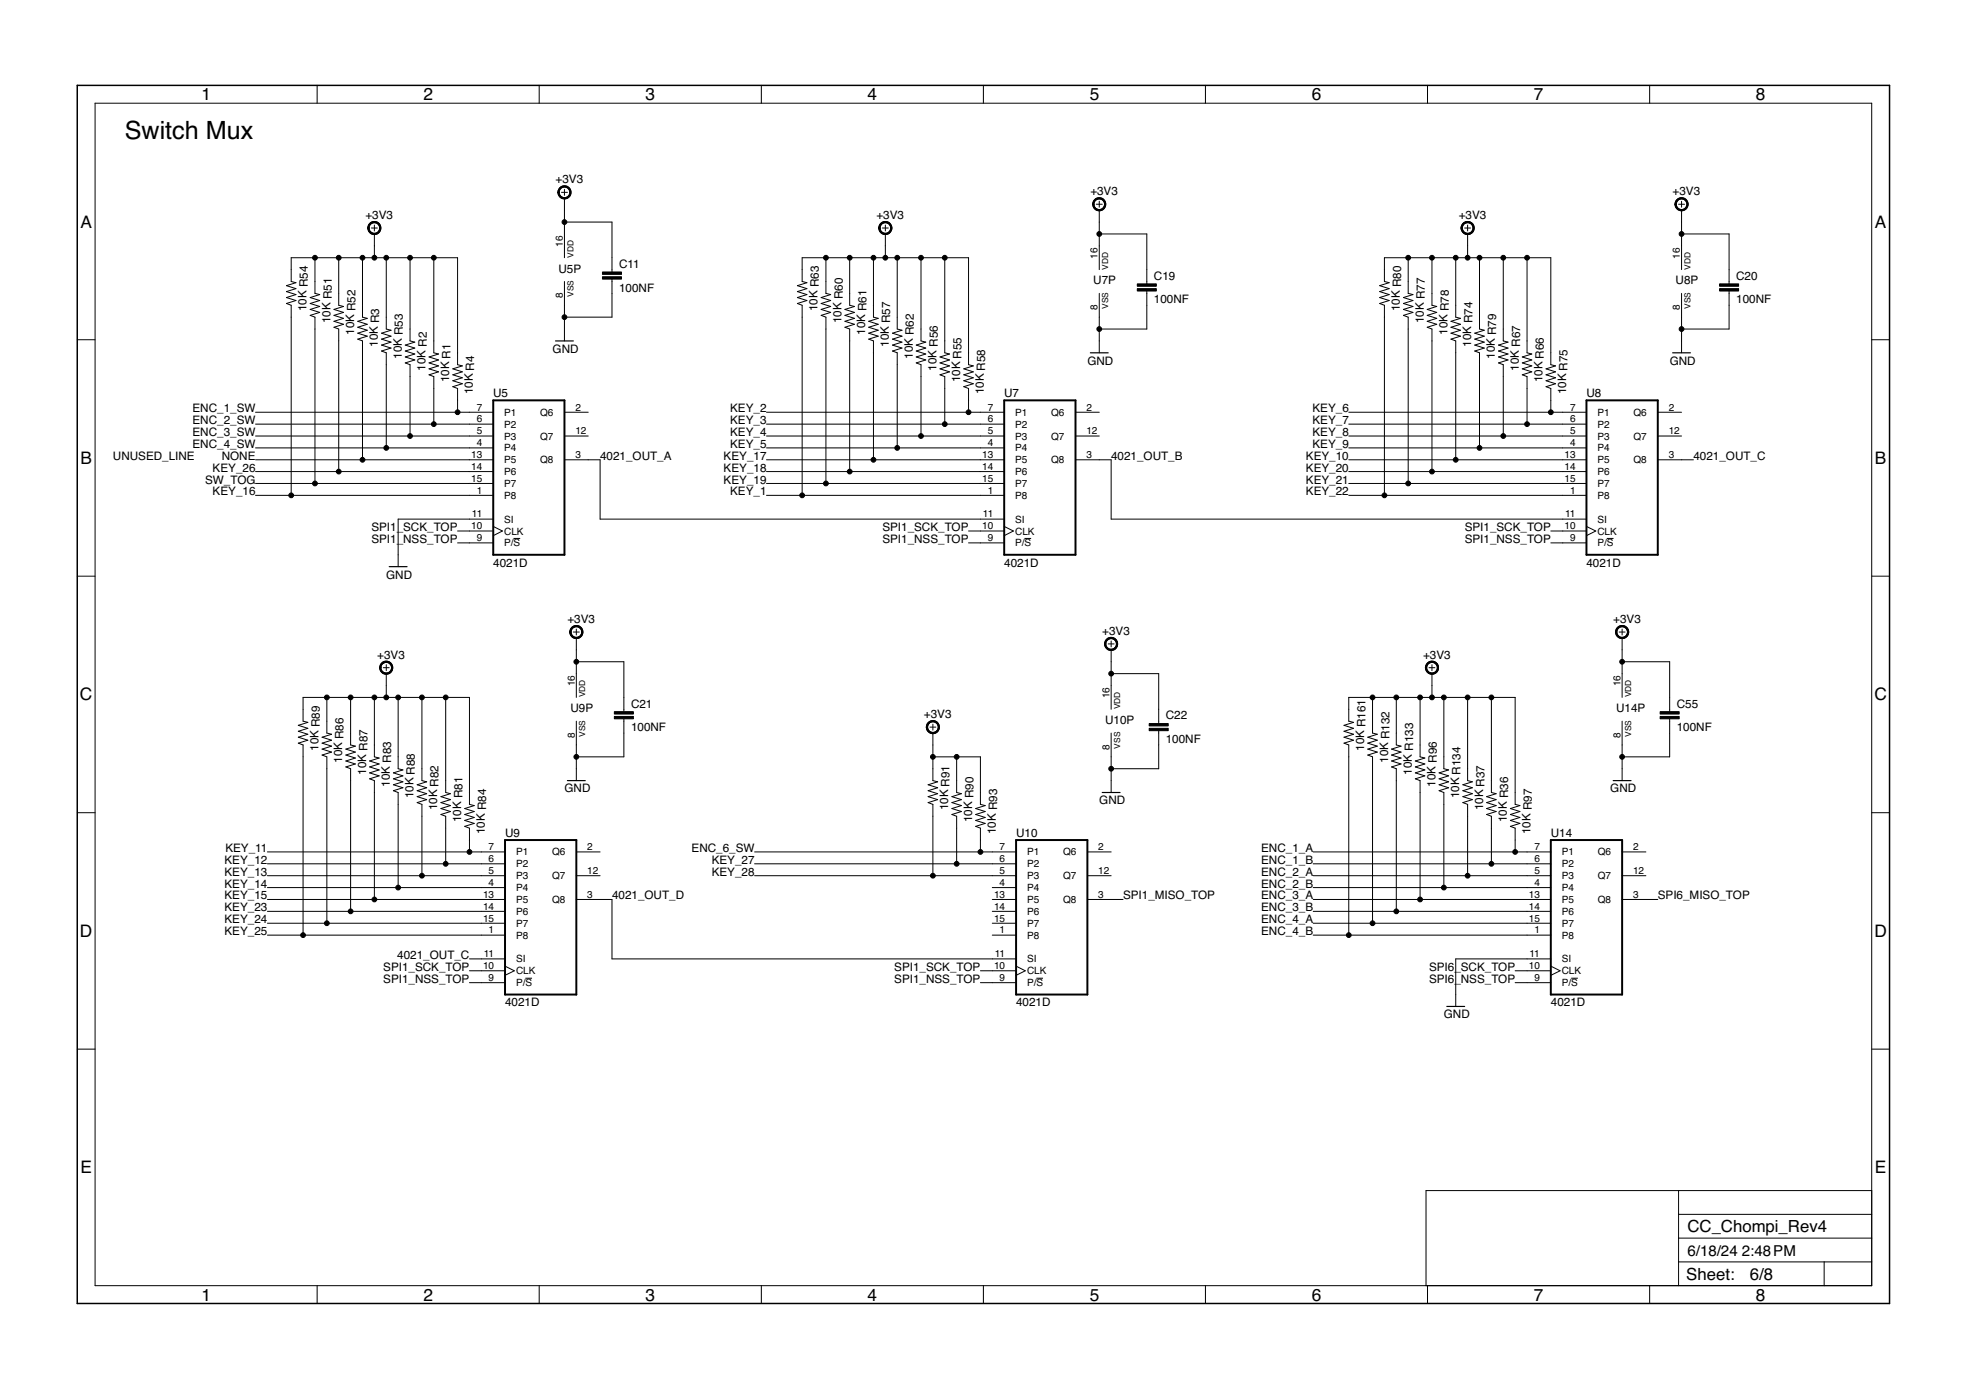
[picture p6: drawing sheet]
<svg xmlns="http://www.w3.org/2000/svg" width="420mm" height="297mm" viewBox="0 0 420 297" stroke-linecap="round" stroke-linejoin="round" font-family="sans-serif">
<g fill="none" stroke="#000" stroke-width=".21">
<path d="M67.8 18.2v3.9M115.2 18.2v3.9M162.7 18.2v3.9M210.2 18.2v3.9M257.6 18.2v3.9M305.1 18.2v3.9M352.6 18.2v3.9M20.3 22.1h379.7v252.6h-379.7zM67.3 55.1v7.6l1 .2-2 .7 2 .6-2 .7 2 .6-2 .6 2 .7-2 .6 1 .4v35.5M72.4 55.1v10.1l1 .3-2 .6 2 .7-2 .6 2 .6-2 .7 2 .6-2 .6 1 .4v30.5M77.5 55.1v12.7l1 .2-2 .7 2 .6-2 .6 2 .7-2 .6 2 .6-2 .7 1 .4v25.4M79.4 48.7h1.2"/>
<path d="M80 48.1v1.3M80 50v5.1M82.5 55.1v15.2l1.1 .3-2.1 .6 2.1 .6-2.1 .7 2.1 .6-2.1 .6 2.1 .7-2.1 .6 1 .4v20.3M87.6 55.1v17.8l1 .2-2 .6 2 .7-2 .6 2 .6-2 .7 2 .6-2 .7 1 .3v15.3M92.7 55.1v20.3l1 .2-2 .7 2 .6-2 .7 2 .6-2 .6 2 .7-2 .6 1 .4v10.1M120 41.1h1.3M120.6 40.5v1.2M120.6 42.4v12.7M120.6 47.5h10.2v10.6M130.8 59.6v8.2h-10.2M176.5 55.1v7.6l1 .2-2 .7 2 .6-2 .7 2 .6-2 .6 2 .7-2 .6 1 .4v35.5M181.6 55.1v10.1l1 .3-2 .6 2 .7-2 .6 2 .6-2 .7 2 .6-2 .6 1 .4v30.5"/>
<path d="M186.7 55.1v12.7l1 .2-2 .7 2 .6-2 .6 2 .7-2 .6 2 .6-2 .7 1 .4v25.4M188.6 48.7h1.2M189.2 48.1v1.3M189.2 50v5.1M191.7 55.1v15.2l1.1 .3-2.1 .6 2.1 .6-2.1 .7 2.1 .6-2.1 .6 2.1 .7-2.1 .6 1 .4v20.3M196.8 55.1v17.8l1 .2-2 .6 2 .7-2 .6 2 .6-2 .7 2 .6-2 .7 1 .3v15.3M201.9 55.1v20.3l1 .2-2 .7 2 .6-2 .7 2 .6-2 .6 2 .7-2 .6 1 .4v10.1M234.3 43.6h1.3M234.9 43v1.3M234.9 44.9v12.7M234.9 50h10.2v10.7M300.9 55.1v7.6l1.1 .2-2.1 .7 2.1 .6-2.1 .7 2.1 .6-2.1 .6 2.1 .7-2.1 .6 1 .4v35.5"/>
<path d="M306 55.1v10.1l1 .3-2 .6 2 .7-2 .6 2 .6-2 .7 2 .6-2 .6 1 .4v30.5M311.1 55.1v12.7l1 .2-2 .7 2 .6-2 .6 2 .7-2 .6 2 .6-2 .7 1 .4v25.4M313 48.7h1.3M313.6 48.1v1.3M313.6 50v5.1M316.2 55.1v15.2l1 .3-2 .6 2 .6-2 .7 2 .6-2 .6 2 .7-2 .6 1 .4v20.3M321.3 55.1v17.8l1 .2-2 .6 2 .7-2 .6 2 .6-2 .7 2 .6-2 .7 1 .3v15.3M326.3 55.1v20.3l1.1 .2-2.1 .7 2.1 .6-2.1 .7 2.1 .6-2.1 .6 2.1 .7-2.1 .6 1 .4v10.1M358.7 43.6h1.3M359.4 43v1.3M359.4 44.9v12.7M359.4 50h10.1v10.7"/>
<path d="M16.5 72.6h3.8M120.6 60.2v12.7M234.9 62.7v12.7M245.1 62.2v8.1h-10.2M359.4 62.7v12.7M369.5 62.2v8.1h-10.1M400 72.6h3.8M54.6 88.1h50.8M54.6 90.6h50.8M54.6 93.2h50.8M54.6 95.7h50.8M54.6 98.3h50.8"/>
<path d="M97.8 88.1v-5.1l-1-.4 2-.6-2-.6 2-.7-2-.6 2-.6-2-.7 2-.6-1-.3v-22.8h-35.6v5.1l1 .2-2 .6 2 .7-2 .6 2 .6-2 .7 2 .6-2 .7 1 .3v40.7M120.6 88.1h5.1M120.6 93.2h5.1M120.6 98.3h7.6v12.6h86.4M163.8 88.1h50.8M163.8 90.6h50.8M163.8 93.2h50.8M163.8 95.7h50.8M163.8 98.3h50.8M207 88.1v-5.1l-1-.4 2-.6-2-.6 2-.7-2-.6 2-.6-2-.7 2-.6-1-.3v-22.8h-35.6v5.1l1 .2-2 .6 2 .7-2 .6 2 .6-2 .7 2 .6-2 .7 1 .3v40.7M229.8 88.1h5.1M229.8 93.2h5.1"/>
<path d="M229.8 98.3h7.7v12.6h101.5M288.2 88.1h50.8M288.2 90.6h50.8M288.2 93.2h50.8M288.2 95.7h50.8M288.2 98.3h50.8M331.4 88.1v-5.1l-1-.4 2-.6-2-.6 2-.7-2-.6 2-.6-2-.7 2-.6-1-.3v-22.8h-35.5v5.1l1 .2-2 .6 2 .7-2 .6 2 .6-2 .7 2 .6-2 .7 1 .3v40.7M354.3 88.1h5.1M354.3 93.2h5.1M354.3 98.3h7.6M54.6 100.8h50.8M54.6 103.3h50.8"/>
<path d="M54.6 105.9h50.8M97.8 113.5h7.6M97.8 116h7.6M105.4 112.5l2 1-2 1M105.4 110.9h-20.3v10.2M109.7 115.1h1.5M163.8 100.8h50.8M163.8 103.3h50.8M163.8 105.9h50.8M207 113.5h7.6M207 116h7.6M214.6 112.5l2 1-2 1"/>
<path d="M218.9 115.1h1.5M288.2 100.8h50.8M288.2 103.3h50.8M288.2 105.9h50.8M331.4 113.5h7.6M331.4 116h7.6M339 112.5l2 1-2 1M343.4 115.1h1.4M16.5 123.1h3.8M122.5 135.1h1.3M123.2 134.4v1.3M123.2 136.3v12.7"/>
<path d="M236.8 137.6h1.3M237.5 137v1.2M237.5 138.9v12.7M346 135.1h1.3M346.7 134.4v1.3M346.7 136.3v12.7M400 123.1h3.8M69.8 149v7.7l1.1 .2-2.1 .6 2.1 .7-2.1 .6 2.1 .6-2.1 .7 2.1 .6-2.1 .7 1 .3v35.6M74.9 149v10.2l1 .2-2 .7 2 .6-2 .7 2 .6-2 .6 2 .7-2 .6 1 .4v30.5M80 149v12.7l1 .3-2 .6 2 .7-2 .6 2 .6-2 .7 2 .6-2 .6 1 .4v25.4M81.9 142.7h1.3M82.5 142v1.3"/>
<path d="M82.5 144v5M85.1 149v15.3l1 .2-2 .7 2 .6-2 .6 2 .7-2 .6 2 .6-2 .7 1 .4v20.3M90.2 149v17.8l1 .3-2 .6 2 .6-2 .7 2 .6-2 .6 2 .7-2 .6 1 .4v15.2M95.2 149v20.4l1.1 .2-2.1 .6 2.1 .7-2.1 .6 2.1 .6-2.1 .7 2.1 .6-2.1 .7 1 .3v10.2M123.2 154.1v12.7M123.2 141.4h10.1v10.7M133.3 153.6v8.1h-10.1M198.7 155.4h1.3M199.4 156.7v10.1l1 .3-2 .6 2 .6-2 .7 2 .6-2 .6 2 .7-2 .6 1 .4v15.2M199.4 154.7v1.3M237.5 156.7v12.7M237.5 144h10.1v10.6"/>
<path d="M247.6 156.1v8.2h-10.1M293.3 149v7.7l1 .2-2 .6 2 .7-2 .6 2 .6-2 .7 2 .6-2 .7 1 .3v35.6M298.4 149v10.2l1 .2-2 .7 2 .6-2 .7 2 .6-2 .6 2 .7-2 .6 1 .4v30.5M303.5 149v12.7l1 .3-2 .6 2 .7-2 .6 2 .6-2 .7 2 .6-2 .6 1 .4v25.4M305.4 142.7h1.3M306 142v1.3M306 144v5M308.6 149v15.3l1 .2-2 .7 2 .6-2 .6 2 .7-2 .6 2 .6-2 .7 1 .4v20.3M313.6 149v17.8l1.1 .3-2.1 .6 2.1 .6-2.1 .7 2.1 .6-2.1 .6 2.1 .7-2.1 .6 1 .4v15.2M318.7 149v20.4l1 .2-2 .6 2 .7-2 .6 2 .6-2 .7 2 .6-2 .7 1 .3v10.2M346.7 154.1v12.7M346.7 141.4h10.1v10.7"/>
<path d="M356.8 153.6v8.1h-10.1M16.5 173.7h3.8M199.4 161.7h10.1v10.2l1 .2-2 .7 2 .6-2 .7 2 .6-2 .6 2 .7-2 .6 1 .4v5.1M204.4 161.7v7.7l1.1 .2-2.1 .6 2.1 .7-2.1 .6 2.1 .6-2.1 .7 2.1 .6-2.1 .7 1 .3v10.2M400 173.7h3.8M57.1 182.1h50.8M57.1 184.6h50.8M57.1 187.1h50.8M57.1 189.7h50.8M57.1 192.2h50.8M57.1 194.8h50.8M57.1 197.3h50.8"/>
<path d="M57.1 199.8h50.8M100.3 182.1v-5.1l-1-.4 2-.6-2-.7 2-.6-2-.6 2-.7-2-.6 2-.7-1-.2v-22.9h-35.5v5.1l1 .3-2 .6 2 .6-2 .7 2 .6-2 .6 2 .7-2 .6 1 .4v40.6M123.2 192.2h7.6v12.7h86.3M123.2 182.1h5M123.2 187.1h5M161.3 182.1h55.8M161.3 184.6h55.8M161.3 187.1h55.8M212.1 189.7h5M212.1 192.2h5M212.1 194.8h5M212.1 197.3h5"/>
<path d="M212.1 199.8h5M232.4 182.1h5.1M232.4 187.1h5.1M232.4 192.2h7.6M280.6 182.1h50.8M280.6 184.6h50.8M280.6 187.1h50.8M280.6 189.7h50.8M280.6 192.2h50.8M280.6 194.8h50.8M280.6 197.3h50.8M280.6 199.8h50.8"/>
<path d="M323.8 182.1v-5.1l-1-.4 2-.6-2-.7 2-.6-2-.6 2-.7-2-.6 2-.7-1-.2v-22.9h-35.6v5.1l1.1 .3-2.1 .6 2.1 .6-2.1 .7 2.1 .6-2.1 .6 2.1 .7-2.1 .6 1 .4v40.6M346.7 182.1h5M346.7 187.1h5M346.7 192.2h7.6M100.3 207.5h7.6M100.3 204.9h7.6M100.3 210h7.6M107.9 206.5l2 1-2 .9M112.3 209h1.4M209.5 207.5h7.6M209.5 210h7.6M217.1 206.5l2 1-2 .9"/>
<path d="M221.5 209h1.4M323.8 207.5h7.6M323.8 210h7.6M331.4 204.9h-20.3v10.2M331.4 206.5l2 1-2 .9M335.8 209h1.4M16.5 224.2h3.8M400 224.2h3.8M358.7 254.4v20.3M358.7 259.5h41.3M400 254.4h-95.2v20.3M67.8 274.7v3.9"/>
<path d="M115.2 274.7v3.9M162.7 274.7v3.9M210.2 274.7v3.9M257.6 274.7v3.9M305.1 274.7v3.9M352.6 274.7v3.9M358.7 269.7h41.3M358.7 264.6h41.3M389.8 269.7v5"/>
</g>
<path d="M16.5 18.2h387.3v260.4h-387.3z" fill="none" stroke="#000" stroke-width=".32"/>
<path d="M105.4 85.6h15.2v33h-15.2zM214.6 85.6h15.2v33h-15.2zM339 85.6h15.3v33h-15.3zM107.9 179.5h15.3v33h-15.3zM217.1 179.5h15.3v33h-15.3zM331.4 179.5h15.3v33h-15.3z" fill="none" stroke="#000" stroke-width=".42"/>
<path d="M118.7 72.9h3.8M233 75.4h3.8M357.5 75.4h3.8M83.2 121.1h3.8M121.3 166.8h3.8M235.6 169.4h3.8M344.8 166.8h3.8M309.2 215.1h3.8" fill="none" stroke="#000" stroke-width=".25"/>
<g fill="#000" stroke="#000" stroke-width=".21">
<path d="M79 47.8a1.39 1.39 0 0 1 2.2 .2 1.39 1.39 0 0 1-.8 2.1 1.39 1.39 0 0 1-1.8-1.4h.3a1.14 1.14 0 0 1 1.6-.9 1.14 1.14 0 0 1 .2 1.9 1.14 1.14 0 0 1-1.8-.7v-.3h-.3z" fill-rule="evenodd"/>
<path d="M79 47.8a1.39 1.39 0 0 1 2.2 .2 1.39 1.39 0 0 1-.8 2.1 1.39 1.39 0 0 1-1.8-1.4h.3a1.14 1.14 0 0 1 1.6-.9 1.14 1.14 0 0 1 .2 1.9 1.14 1.14 0 0 1-1.8-.7v-.3h-.3z" fill-rule="evenodd"/>
<path d="M119.6 40.2a1.4 1.4 0 0 1 2.2 .2 1.4 1.4 0 0 1-.8 2.1 1.4 1.4 0 0 1-1.8-1.4h.3a1.15 1.15 0 0 1 1.6-1.1 1.15 1.15 0 0 1 .3 1.9 1.15 1.15 0 0 1-1.9-.5v-.3h-.3z" fill-rule="evenodd"/>
<path d="M119.6 40.2a1.4 1.4 0 0 1 2.2 .2 1.4 1.4 0 0 1-.8 2.1 1.4 1.4 0 0 1-1.8-1.4h.3a1.15 1.15 0 0 1 1.6-1.1 1.15 1.15 0 0 1 .3 1.9 1.15 1.15 0 0 1-1.9-.5v-.3h-.3z" fill-rule="evenodd"/>
<path d="M188.2 47.8a1.39 1.39 0 0 1 2.2 .2 1.39 1.39 0 0 1-.8 2.1 1.39 1.39 0 0 1-1.8-1.4h.3a1.15 1.15 0 0 1 1.6-1.1 1.15 1.15 0 0 1 .3 2 1.15 1.15 0 0 1-1.9-.6v-.3h-.3z" fill-rule="evenodd"/>
<path d="M188.2 47.8a1.39 1.39 0 0 1 2.2 .2 1.39 1.39 0 0 1-.8 2.1 1.39 1.39 0 0 1-1.8-1.4h.3a1.15 1.15 0 0 1 1.6-1.1 1.15 1.15 0 0 1 .3 2 1.15 1.15 0 0 1-1.9-.6v-.3h-.3z" fill-rule="evenodd"/>
<path d="M233.9 42.7a1.39 1.39 0 0 1 2.2 .2 1.39 1.39 0 0 1-.8 2.1 1.39 1.39 0 0 1-1.8-1.4h.3a1.14 1.14 0 0 1 1.7-.9 1.14 1.14 0 0 1 .1 1.9 1.14 1.14 0 0 1-1.8-.7v-.3h-.3z" fill-rule="evenodd"/>
<path d="M233.9 42.7a1.39 1.39 0 0 1 2.2 .2 1.39 1.39 0 0 1-.8 2.1 1.39 1.39 0 0 1-1.8-1.4h.3a1.14 1.14 0 0 1 1.7-.9 1.14 1.14 0 0 1 .1 1.9 1.14 1.14 0 0 1-1.8-.7v-.3h-.3z" fill-rule="evenodd"/>
<path d="M312.6 47.8a1.4 1.4 0 0 1 2.3 .2 1.4 1.4 0 0 1-.9 2.1 1.4 1.4 0 0 1-1.7-1.4h.2a1.15 1.15 0 0 1 1.6-1.1 1.15 1.15 0 0 1 .3 2 1.15 1.15 0 0 1-1.9-.6v-.3h-.2z" fill-rule="evenodd"/>
<path d="M312.6 47.8a1.4 1.4 0 0 1 2.3 .2 1.4 1.4 0 0 1-.9 2.1 1.4 1.4 0 0 1-1.7-1.4h.2a1.15 1.15 0 0 1 1.6-1.1 1.15 1.15 0 0 1 .3 2 1.15 1.15 0 0 1-1.9-.6v-.3h-.2z" fill-rule="evenodd"/>
<path d="M358.4 42.7a1.39 1.39 0 0 1 2.2 .2 1.39 1.39 0 0 1-.9 2.1 1.39 1.39 0 0 1-1.7-1.4h.2a1.15 1.15 0 0 1 1.6-1 1.15 1.15 0 0 1 .3 1.9 1.15 1.15 0 0 1-1.8-.6l-.1-.3h-.2z" fill-rule="evenodd"/>
<path d="M358.4 42.7a1.39 1.39 0 0 1 2.2 .2 1.39 1.39 0 0 1-.9 2.1 1.39 1.39 0 0 1-1.7-1.4h.2a1.15 1.15 0 0 1 1.6-1 1.15 1.15 0 0 1 .3 1.9 1.15 1.15 0 0 1-1.8-.6l-.1-.3h-.2z" fill-rule="evenodd"/>
<path d="M122.2 134.1a1.4 1.4 0 0 1 2.2 .3 1.4 1.4 0 0 1-.9 2 1.4 1.4 0 0 1-1.7-1.3h.2a1.15 1.15 0 0 1 1.6-1.1 1.15 1.15 0 0 1 .3 1.9 1.15 1.15 0 0 1-1.8-.5l-.1-.3h-.2z" fill-rule="evenodd"/>
<path d="M122.2 134.1a1.4 1.4 0 0 1 2.2 .3 1.4 1.4 0 0 1-.9 2 1.4 1.4 0 0 1-1.7-1.3h.2a1.15 1.15 0 0 1 1.6-1.1 1.15 1.15 0 0 1 .3 1.9 1.15 1.15 0 0 1-1.8-.5l-.1-.3h-.2z" fill-rule="evenodd"/>
<path d="M236.5 136.7a1.39 1.39 0 0 1 2.2 .2 1.39 1.39 0 0 1-.9 2 1.39 1.39 0 0 1-1.7-1.3h.2a1.14 1.14 0 0 1 1.7-.9 1.14 1.14 0 0 1 .1 1.9 1.14 1.14 0 0 1-1.8-.7v-.3h-.2z" fill-rule="evenodd"/>
<path d="M236.5 136.7a1.39 1.39 0 0 1 2.2 .2 1.39 1.39 0 0 1-.9 2 1.39 1.39 0 0 1-1.7-1.3h.2a1.14 1.14 0 0 1 1.7-.9 1.14 1.14 0 0 1 .1 1.9 1.14 1.14 0 0 1-1.8-.7v-.3h-.2z" fill-rule="evenodd"/>
<path d="M345.7 134.1a1.4 1.4 0 0 1 2.2 .3 1.4 1.4 0 0 1-.9 2 1.4 1.4 0 0 1-1.7-1.3h.2a1.15 1.15 0 0 1 1.6-1.1 1.15 1.15 0 0 1 .3 1.9 1.15 1.15 0 0 1-1.8-.5l-.1-.3h-.2z" fill-rule="evenodd"/>
<path d="M345.7 134.1a1.4 1.4 0 0 1 2.2 .3 1.4 1.4 0 0 1-.9 2 1.4 1.4 0 0 1-1.7-1.3h.2a1.15 1.15 0 0 1 1.6-1.1 1.15 1.15 0 0 1 .3 1.9 1.15 1.15 0 0 1-1.8-.5l-.1-.3h-.2z" fill-rule="evenodd"/>
<path d="M81.5 141.7a1.39 1.39 0 0 1 2.2 .3 1.39 1.39 0 0 1-.8 2 1.39 1.39 0 0 1-1.7-1.3h.2a1.14 1.14 0 0 1 1.7-1 1.14 1.14 0 0 1 .1 2 1.14 1.14 0 0 1-1.8-.7v-.3h-.2z" fill-rule="evenodd"/>
<path d="M81.5 141.7a1.39 1.39 0 0 1 2.2 .3 1.39 1.39 0 0 1-.8 2 1.39 1.39 0 0 1-1.7-1.3h.2a1.14 1.14 0 0 1 1.7-1 1.14 1.14 0 0 1 .1 2 1.14 1.14 0 0 1-1.8-.7v-.3h-.2z" fill-rule="evenodd"/>
<path d="M198.4 154.4a1.39 1.39 0 0 1 2.2 .3 1.39 1.39 0 0 1-.9 2 1.39 1.39 0 0 1-1.7-1.3h.2a1.15 1.15 0 0 1 1.6-1.1 1.15 1.15 0 0 1 .3 1.9 1.15 1.15 0 0 1-1.8-.5l-.1-.3h-.2z" fill-rule="evenodd"/>
<path d="M198.4 154.4a1.39 1.39 0 0 1 2.2 .3 1.39 1.39 0 0 1-.9 2 1.39 1.39 0 0 1-1.7-1.3h.2a1.15 1.15 0 0 1 1.6-1.1 1.15 1.15 0 0 1 .3 1.9 1.15 1.15 0 0 1-1.8-.5l-.1-.3h-.2z" fill-rule="evenodd"/>
<path d="M305 141.7a1.4 1.4 0 0 1 2.2 .3 1.4 1.4 0 0 1-.8 2 1.4 1.4 0 0 1-1.8-1.3h.3a1.15 1.15 0 0 1 1.6-1.1 1.15 1.15 0 0 1 .3 1.9 1.15 1.15 0 0 1-1.9-.5v-.3h-.3z" fill-rule="evenodd"/>
<path d="M305 141.7a1.4 1.4 0 0 1 2.2 .3 1.4 1.4 0 0 1-.8 2 1.4 1.4 0 0 1-1.8-1.3h.3a1.15 1.15 0 0 1 1.6-1.1 1.15 1.15 0 0 1 .3 1.9 1.15 1.15 0 0 1-1.9-.5v-.3h-.3z" fill-rule="evenodd"/>
<circle cx="67.3" cy="55.1" r=".51"/>
<circle cx="72.4" cy="55.1" r=".51"/>
<circle cx="77.5" cy="55.1" r=".51"/>
<circle cx="80" cy="55.1" r=".51"/>
<circle cx="82.5" cy="55.1" r=".51"/>
<circle cx="87.6" cy="55.1" r=".51"/>
<circle cx="92.7" cy="55.1" r=".51"/>
<circle cx="120.6" cy="47.5" r=".51"/>
<circle cx="176.5" cy="55.1" r=".51"/>
<circle cx="181.6" cy="55.1" r=".51"/>
<circle cx="186.7" cy="55.1" r=".51"/>
<circle cx="189.2" cy="55.1" r=".51"/>
<circle cx="191.7" cy="55.1" r=".51"/>
<circle cx="196.8" cy="55.1" r=".51"/>
<circle cx="201.9" cy="55.1" r=".51"/>
<circle cx="234.9" cy="50" r=".51"/>
<circle cx="300.9" cy="55.1" r=".51"/>
<circle cx="306" cy="55.1" r=".51"/>
<circle cx="311.1" cy="55.1" r=".51"/>
<circle cx="313.6" cy="55.1" r=".51"/>
<circle cx="316.2" cy="55.1" r=".51"/>
<circle cx="321.3" cy="55.1" r=".51"/>
<circle cx="326.3" cy="55.1" r=".51"/>
<circle cx="359.4" cy="50" r=".51"/>
<circle cx="120.6" cy="67.8" r=".51"/>
<circle cx="234.9" cy="70.3" r=".51"/>
<circle cx="359.4" cy="70.3" r=".51"/>
<circle cx="77.5" cy="98.3" r=".51"/>
<circle cx="82.5" cy="95.7" r=".51"/>
<circle cx="87.6" cy="93.2" r=".51"/>
<circle cx="92.7" cy="90.6" r=".51"/>
<circle cx="97.8" cy="88.1" r=".51"/>
<circle cx="186.7" cy="98.3" r=".51"/>
<circle cx="191.7" cy="95.7" r=".51"/>
<circle cx="196.8" cy="93.2" r=".51"/>
<circle cx="201.9" cy="90.6" r=".51"/>
<circle cx="207" cy="88.1" r=".51"/>
<circle cx="311.1" cy="98.3" r=".51"/>
<circle cx="316.2" cy="95.7" r=".51"/>
<circle cx="321.3" cy="93.2" r=".51"/>
<circle cx="326.3" cy="90.6" r=".51"/>
<circle cx="331.4" cy="88.1" r=".51"/>
<circle cx="62.2" cy="105.9" r=".51"/>
<circle cx="67.3" cy="103.3" r=".51"/>
<circle cx="72.4" cy="100.8" r=".51"/>
<circle cx="171.4" cy="105.9" r=".51"/>
<circle cx="176.5" cy="103.3" r=".51"/>
<circle cx="181.6" cy="100.8" r=".51"/>
<circle cx="295.9" cy="105.9" r=".51"/>
<circle cx="300.9" cy="103.3" r=".51"/>
<circle cx="306" cy="100.8" r=".51"/>
<circle cx="69.8" cy="149" r=".51"/>
<circle cx="74.9" cy="149" r=".51"/>
<circle cx="80" cy="149" r=".51"/>
<circle cx="82.5" cy="149" r=".51"/>
<circle cx="85.1" cy="149" r=".51"/>
<circle cx="90.2" cy="149" r=".51"/>
<circle cx="95.2" cy="149" r=".51"/>
<circle cx="123.2" cy="141.4" r=".51"/>
<circle cx="237.5" cy="144" r=".51"/>
<circle cx="293.3" cy="149" r=".51"/>
<circle cx="298.4" cy="149" r=".51"/>
<circle cx="303.5" cy="149" r=".51"/>
<circle cx="306" cy="149" r=".51"/>
<circle cx="308.6" cy="149" r=".51"/>
<circle cx="313.6" cy="149" r=".51"/>
<circle cx="318.7" cy="149" r=".51"/>
<circle cx="346.7" cy="141.4" r=".51"/>
<circle cx="123.2" cy="161.7" r=".51"/>
<circle cx="199.4" cy="161.7" r=".51"/>
<circle cx="204.4" cy="161.7" r=".51"/>
<circle cx="237.5" cy="164.3" r=".51"/>
<circle cx="346.7" cy="161.7" r=".51"/>
<circle cx="64.8" cy="199.8" r=".51"/>
<circle cx="69.8" cy="197.3" r=".51"/>
<circle cx="74.9" cy="194.8" r=".51"/>
<circle cx="80" cy="192.2" r=".51"/>
<circle cx="85.1" cy="189.7" r=".51"/>
<circle cx="90.2" cy="187.1" r=".51"/>
<circle cx="95.2" cy="184.6" r=".51"/>
<circle cx="100.3" cy="182.1" r=".51"/>
<circle cx="199.4" cy="187.1" r=".51"/>
<circle cx="204.4" cy="184.6" r=".51"/>
<circle cx="209.5" cy="182.1" r=".51"/>
<circle cx="288.2" cy="199.8" r=".51"/>
<circle cx="293.3" cy="197.3" r=".51"/>
<circle cx="298.4" cy="194.8" r=".51"/>
<circle cx="303.5" cy="192.2" r=".51"/>
<circle cx="308.6" cy="189.7" r=".51"/>
<circle cx="313.6" cy="187.1" r=".51"/>
<circle cx="318.7" cy="184.6" r=".51"/>
<circle cx="323.8" cy="182.1" r=".51"/>
</g>
<path d="M128.8 59.1h4v.5h-4zM128.8 58.1h4v.5h-4zM243.1 61.7h4v.5h-4zM243.1 60.7h4v.5h-4zM367.5 61.7h4.1v.5h-4.1zM367.5 60.7h4.1v.5h-4.1zM131.3 153.1h4.1v.5h-4.1zM131.3 152.1h4.1v.5h-4.1zM245.6 155.6h4.1v.5h-4.1zM245.6 154.6h4.1v.5h-4.1zM354.8 153.1h4.1v.5h-4.1zM354.8 152.1h4.1v.5h-4.1z" fill="#000" stroke="#000" stroke-width=".21"/>
<text font-size="5.4" x="26.7" y="29.7">Switch Mux</text>
<g font-size="3.7">
<text x="43" y="21.4">1</text>
<text x="90.5" y="21.4">2</text>
<text x="138" y="21.4">3</text>
<text x="185.4" y="21.4">4</text>
<text x="232.9" y="21.4">5</text>
<text x="280.3" y="21.4">6</text>
<text x="327.8" y="21.4">7</text>
<text x="375.3" y="21.4">8</text>
<text x="17.2" y="48.6">A</text>
<text x="400.7" y="48.6">A</text>
<text x="17.2" y="99.2">B</text>
<text x="400.7" y="99.2">B</text>
<text x="17.1" y="149.7">C</text>
<text x="400.6" y="149.7">C</text>
<text x="17.1" y="200.2">D</text>
<text x="400.6" y="200.2">D</text>
<text x="17.2" y="250.8">E</text>
<text x="400.7" y="250.8">E</text>
<text x="43" y="277.9">1</text>
<text x="90.5" y="277.9">2</text>
<text x="138" y="277.9">3</text>
<text x="185.4" y="277.9">4</text>
<text x="232.9" y="277.9">5</text>
<text x="280.3" y="277.9">6</text>
<text x="327.8" y="277.9">7</text>
<text x="375.3" y="277.9">8</text>
</g>
<g font-size="3.6">
<text x="360.6" y="263.3">CC_Chompi_Rev4</text>
<text x="360.4" y="273.6">Sheet:</text>
<text x="374" y="273.5">6/8</text>
</g>
<g font-size="3.2">
<text x="360.6" y="268.4">6/18/24</text>
<text x="372.3" y="268.4">2:48PM</text>
</g>
<g font-size="2.5">
<text x="118.7" y="39.2">+3V3</text>
<text x="233" y="41.7">+3V3</text>
<text x="357.5" y="41.7">+3V3</text>
<text x="78.1" y="46.8">+3V3</text>
<text x="187.3" y="46.8">+3V3</text>
<text x="311.8" y="46.8">+3V3</text>
<text x="119.4" y="58.2">U5P</text>
<text x="132.3" y="57.2">C11</text>
<text x="246.6" y="59.8">C19</text>
<text x="371.1" y="59.8">C20</text>
<text x="132.3" y="62.3">100NF</text>
<text x="233.7" y="60.8">U7P</text>
<text x="246.6" y="64.8">100NF</text>
<text x="358.1" y="60.8">U8P</text>
<text x="371.1" y="64.8">100NF</text>
<text x="65.5" y="66.5" transform="rotate(-90 65.5 66.5)">10K R54</text>
<text x="70.6" y="69" transform="rotate(-90 70.6 69)">10K R51</text>
<text x="75.7" y="71.6" transform="rotate(-90 75.7 71.6)">10K R52</text>
<text x="174.7" y="66.5" transform="rotate(-90 174.7 66.5)">10K R63</text>
<text x="179.8" y="69" transform="rotate(-90 179.8 69)">10K R60</text>
<text x="184.9" y="71.6" transform="rotate(-90 184.9 71.6)">10K R61</text>
<text x="299.2" y="66.5" transform="rotate(-90 299.2 66.5)">10K R80</text>
<text x="304.3" y="69" transform="rotate(-90 304.3 69)">10K R77</text>
<text x="309.3" y="71.6" transform="rotate(-90 309.3 71.6)">10K R78</text>
<text x="80.8" y="74.1" transform="rotate(-90 80.8 74.1)">10K R3</text>
<text x="85.8" y="76.7" transform="rotate(-90 85.8 76.7)">10K R53</text>
<text x="118.1" y="75.4">GND</text>
<text x="190" y="74.1" transform="rotate(-90 190 74.1)">10K R57</text>
<text x="195.1" y="76.7" transform="rotate(-90 195.1 76.7)">10K R62</text>
<text x="232.4" y="77.9">GND</text>
<text x="314.4" y="74.1" transform="rotate(-90 314.4 74.1)">10K R74</text>
<text x="319.5" y="76.7" transform="rotate(-90 319.5 76.7)">10K R79</text>
<text x="356.8" y="77.9">GND</text>
<text x="90.9" y="79.2" transform="rotate(-90 90.9 79.2)">10K R2</text>
<text x="96" y="81.7" transform="rotate(-90 96 81.7)">10K R1</text>
<text x="200.1" y="79.2" transform="rotate(-90 200.1 79.2)">10K R56</text>
<text x="205.2" y="81.7" transform="rotate(-90 205.2 81.7)">10K R55</text>
<text x="324.6" y="79.2" transform="rotate(-90 324.6 79.2)">10K R67</text>
<text x="329.7" y="81.7" transform="rotate(-90 329.7 81.7)">10K R66</text>
<text x="41.1" y="88.1">ENC_1_SW</text>
<text x="101.1" y="84.3" transform="rotate(-90 101.1 84.3)">10K R4</text>
<text x="105.4" y="84.9">U5</text>
<text x="156" y="88.1">KEY_2</text>
<text x="210.3" y="84.3" transform="rotate(-90 210.3 84.3)">10K R58</text>
<text x="214.6" y="84.9">U7</text>
<text x="280.5" y="88.1">KEY_6</text>
<text x="334.7" y="84.3" transform="rotate(-90 334.7 84.3)">10K R75</text>
<text x="339.1" y="84.9">U8</text>
<text x="41.1" y="90.6">ENC_2_SW</text>
<text x="41.1" y="93.2">ENC_3_SW</text>
<text x="41.1" y="95.7">ENC_4_SW</text>
<text x="156" y="90.6">KEY_3</text>
<text x="156" y="93.2">KEY_4</text>
<text x="156" y="95.7">KEY_5</text>
<text x="280.5" y="90.6">KEY_7</text>
<text x="280.5" y="93.2">KEY_8</text>
<text x="280.5" y="95.7">KEY_9</text>
<text x="24.1" y="98.2">UNUSED_LINE</text>
<text x="45.4" y="100.8">KEY_26</text>
<text x="47.4" y="98.2">NONE</text>
<text x="128.3" y="98.2">4021_OUT_A</text>
<text x="154.6" y="98.2">KEY_17</text>
<text x="154.6" y="100.8">KEY_18</text>
<text x="237.5" y="98.2">4021_OUT_B</text>
<text x="279.1" y="100.8">KEY_20</text>
<text x="279.1" y="98.2">KEY_10</text>
<text x="361.9" y="98.2">4021_OUT_C</text>
<text x="43.8" y="103.3">SW_TOG</text>
<text x="45.4" y="105.9">KEY_16</text>
<text x="154.6" y="103.3">KEY_19</text>
<text x="156" y="105.9">KEY_1</text>
<text x="279.1" y="103.3">KEY_21</text>
<text x="279.1" y="105.9">KEY_22</text>
<text x="79.4" y="113.5">SPI1_SCK_TOP</text>
<text x="188.6" y="113.5">SPI1_SCK_TOP</text>
<text x="313" y="113.5">SPI1_SCK_TOP</text>
<text x="79.4" y="116">SPI1_NSS_TOP</text>
<text x="188.6" y="116">SPI1_NSS_TOP</text>
<text x="313" y="116">SPI1_NSS_TOP</text>
<text x="82.5" y="123.6">GND</text>
<text x="105.4" y="121.1">4021D</text>
<text x="214.6" y="121.1">4021D</text>
<text x="339.1" y="121.1">4021D</text>
<text x="121.3" y="133.2">+3V3</text>
<text x="235.6" y="135.7">+3V3</text>
<text x="344.8" y="133.2">+3V3</text>
<text x="80.6" y="140.8">+3V3</text>
<text x="304.1" y="140.8">+3V3</text>
<text x="121.9" y="152.2">U9P</text>
<text x="134.9" y="151.2">C21</text>
<text x="197.5" y="153.5">+3V3</text>
<text x="236.2" y="154.8">U10P</text>
<text x="249.1" y="153.7">C22</text>
<text x="345.4" y="152.2">U14P</text>
<text x="358.4" y="151.2">C55</text>
<text x="68.1" y="160.5" transform="rotate(-90 68.1 160.5)">10K R89</text>
<text x="134.9" y="156.3">100NF</text>
<text x="249.1" y="158.8">100NF</text>
<text x="291.6" y="160.5" transform="rotate(-90 291.6 160.5)">10K R161</text>
<text x="358.4" y="156.3">100NF</text>
<text x="73.1" y="163" transform="rotate(-90 73.1 163)">10K R86</text>
<text x="78.2" y="165.5" transform="rotate(-90 78.2 165.5)">10K R87</text>
<text x="296.6" y="163" transform="rotate(-90 296.6 163)">10K R132</text>
<text x="301.7" y="165.5" transform="rotate(-90 301.7 165.5)">10K R133</text>
<text x="83.3" y="168.1" transform="rotate(-90 83.3 168.1)">10K R83</text>
<text x="88.4" y="170.6" transform="rotate(-90 88.4 170.6)">10K R88</text>
<text x="93.5" y="173.2" transform="rotate(-90 93.5 173.2)">10K R82</text>
<text x="120.6" y="169.4">GND</text>
<text x="202.7" y="173.2" transform="rotate(-90 202.7 173.2)">10K R91</text>
<text x="234.9" y="171.9">GND</text>
<text x="306.8" y="168.1" transform="rotate(-90 306.8 168.1)">10K R96</text>
<text x="311.9" y="170.6" transform="rotate(-90 311.9 170.6)">10K R134</text>
<text x="317" y="173.2" transform="rotate(-90 317 173.2)">10K R37</text>
<text x="344.1" y="169.4">GND</text>
<text x="98.5" y="175.7" transform="rotate(-90 98.5 175.7)">10K R81</text>
<text x="103.6" y="178.2" transform="rotate(-90 103.6 178.2)">10K R84</text>
<text x="107.9" y="178.9">U9</text>
<text x="207.7" y="175.7" transform="rotate(-90 207.7 175.7)">10K R90</text>
<text x="212.8" y="178.2" transform="rotate(-90 212.8 178.2)">10K R93</text>
<text x="217.1" y="178.9">U10</text>
<text x="322" y="175.7" transform="rotate(-90 322 175.7)">10K R36</text>
<text x="327.1" y="178.2" transform="rotate(-90 327.1 178.2)">10K R97</text>
<text x="331.4" y="178.9">U14</text>
<text x="48" y="184.6">KEY_12</text>
<text x="48.2" y="182.1">KEY_11</text>
<text x="147.8" y="182.1">ENC_6_SW</text>
<text x="152.1" y="184.6">KEY_27</text>
<text x="269.5" y="182.1">ENC_1_A</text>
<text x="269.5" y="184.6">ENC_1_B</text>
<text x="48" y="187.1">KEY_13</text>
<text x="48" y="189.7">KEY_14</text>
<text x="152.1" y="187.1">KEY_28</text>
<text x="269.5" y="187.1">ENC_2_A</text>
<text x="269.5" y="189.7">ENC_2_B</text>
<text x="48" y="194.7">KEY_23</text>
<text x="48" y="197.3">KEY_24</text>
<text x="48" y="192.2">KEY_15</text>
<text x="130.8" y="192.2">4021_OUT_D</text>
<text x="240" y="192.2">SPI1_MISO_TOP</text>
<text x="269.5" y="192.2">ENC_3_A</text>
<text x="269.5" y="194.7">ENC_3_B</text>
<text x="269.5" y="197.3">ENC_4_A</text>
<text x="354.3" y="192.2">SPI6_MISO_TOP</text>
<text x="48" y="199.8">KEY_25</text>
<text x="269.5" y="199.8">ENC_4_B</text>
<text x="81.9" y="207.4">SPI1_SCK_TOP</text>
<text x="81.9" y="210">SPI1_NSS_TOP</text>
<text x="84.9" y="204.9">4021_OUT_C</text>
<text x="191.1" y="207.4">SPI1_SCK_TOP</text>
<text x="191.1" y="210">SPI1_NSS_TOP</text>
<text x="305.4" y="207.4">SPI6_SCK_TOP</text>
<text x="305.4" y="210">SPI6_NSS_TOP</text>
<text x="107.9" y="215.1">4021D</text>
<text x="217.1" y="215.1">4021D</text>
<text x="331.4" y="215.1">4021D</text>
<text x="308.6" y="217.6">GND</text>
</g>
<g font-size="2.1">
<text x="120.3" y="52.7" transform="rotate(-90 120.3 52.7)">16</text>
<text x="234.6" y="55.3" transform="rotate(-90 234.6 55.3)">16</text>
<text x="359" y="55.3" transform="rotate(-90 359 55.3)">16</text>
<text x="120.3" y="63.7" transform="rotate(-90 120.3 63.7)">8</text>
<text x="234.6" y="66.2" transform="rotate(-90 234.6 66.2)">8</text>
<text x="359" y="66.2" transform="rotate(-90 359 66.2)">8</text>
<text x="101.9" y="87.7">7</text>
<text x="107.7" y="88.8">P1</text>
<text x="115.4" y="88.8">Q6</text>
<text x="123" y="87.7">2</text>
<text x="211.1" y="87.7">7</text>
<text x="216.9" y="88.8">P1</text>
<text x="224.7" y="88.8">Q6</text>
<text x="232.2" y="87.7">2</text>
<text x="335.5" y="87.7">7</text>
<text x="341.4" y="88.8">P1</text>
<text x="349.1" y="88.8">Q6</text>
<text x="356.6" y="87.7">2</text>
<text x="101.9" y="90.3">6</text>
<text x="101.9" y="92.8">5</text>
<text x="101.9" y="95.4">4</text>
<text x="107.7" y="91.4">P2</text>
<text x="107.7" y="93.9">P3</text>
<text x="115.4" y="93.9">Q7</text>
<text x="123" y="92.8">12</text>
<text x="211.1" y="90.3">6</text>
<text x="211.1" y="92.8">5</text>
<text x="211.1" y="95.4">4</text>
<text x="216.9" y="91.4">P2</text>
<text x="216.9" y="93.9">P3</text>
<text x="224.7" y="93.9">Q7</text>
<text x="232.2" y="92.8">12</text>
<text x="335.5" y="90.3">6</text>
<text x="335.5" y="92.8">5</text>
<text x="335.5" y="95.4">4</text>
<text x="341.4" y="91.4">P2</text>
<text x="341.4" y="93.9">P3</text>
<text x="349.1" y="93.9">Q7</text>
<text x="356.6" y="92.8">12</text>
<text x="100.7" y="97.9">13</text>
<text x="100.7" y="100.4">14</text>
<text x="107.7" y="96.5">P4</text>
<text x="107.7" y="99">P5</text>
<text x="107.7" y="101.5">P6</text>
<text x="115.4" y="99">Q8</text>
<text x="123" y="97.9">3</text>
<text x="209.9" y="97.9">13</text>
<text x="209.9" y="100.4">14</text>
<text x="216.9" y="96.5">P4</text>
<text x="216.9" y="99">P5</text>
<text x="216.9" y="101.5">P6</text>
<text x="224.7" y="99">Q8</text>
<text x="232.2" y="97.9">3</text>
<text x="334.3" y="97.9">13</text>
<text x="334.3" y="100.4">14</text>
<text x="341.4" y="96.5">P4</text>
<text x="341.4" y="99">P5</text>
<text x="341.4" y="101.5">P6</text>
<text x="349.1" y="99">Q8</text>
<text x="356.6" y="97.9">3</text>
<text x="100.7" y="103">15</text>
<text x="101.9" y="105.5">1</text>
<text x="107.7" y="104.1">P7</text>
<text x="107.7" y="106.6">P8</text>
<text x="209.9" y="103">15</text>
<text x="211.1" y="105.5">1</text>
<text x="216.9" y="104.1">P7</text>
<text x="216.9" y="106.6">P8</text>
<text x="334.3" y="103">15</text>
<text x="335.5" y="105.5">1</text>
<text x="341.4" y="104.1">P7</text>
<text x="341.4" y="106.6">P8</text>
<text x="100.7" y="113.1">10</text>
<text x="100.8" y="110.6">11</text>
<text x="107.7" y="111.7">SI</text>
<text x="209.9" y="113.1">10</text>
<text x="210" y="110.6">11</text>
<text x="216.9" y="111.7">SI</text>
<text x="334.3" y="113.1">10</text>
<text x="334.5" y="110.6">11</text>
<text x="341.4" y="111.7">SI</text>
<text x="101.9" y="115.7">9</text>
<text x="107.7" y="114.2">CLK</text>
<text x="107.7" y="116.8">P/S</text>
<text x="211.1" y="115.7">9</text>
<text x="216.9" y="114.2">CLK</text>
<text x="216.9" y="116.8">P/S</text>
<text x="335.5" y="115.7">9</text>
<text x="341.4" y="114.2">CLK</text>
<text x="341.4" y="116.8">P/S</text>
<text x="122.8" y="146.7" transform="rotate(-90 122.8 146.7)">16</text>
<text x="237.1" y="149.2" transform="rotate(-90 237.1 149.2)">16</text>
<text x="346.3" y="146.7" transform="rotate(-90 346.3 146.7)">16</text>
<text x="122.8" y="157.6" transform="rotate(-90 122.8 157.6)">8</text>
<text x="237.1" y="160.2" transform="rotate(-90 237.1 160.2)">8</text>
<text x="346.3" y="157.6" transform="rotate(-90 346.3 157.6)">8</text>
<text x="104.4" y="181.7">7</text>
<text x="104.4" y="184.2">6</text>
<text x="110.3" y="182.8">P1</text>
<text x="110.3" y="185.4">P2</text>
<text x="118" y="182.8">Q6</text>
<text x="125.5" y="181.7">2</text>
<text x="213.6" y="181.7">7</text>
<text x="213.6" y="184.2">6</text>
<text x="219.5" y="182.8">P1</text>
<text x="219.5" y="185.4">P2</text>
<text x="227.2" y="182.8">Q6</text>
<text x="234.7" y="181.7">2</text>
<text x="327.9" y="181.7">7</text>
<text x="327.9" y="184.2">6</text>
<text x="333.8" y="182.8">P1</text>
<text x="333.8" y="185.4">P2</text>
<text x="341.5" y="182.8">Q6</text>
<text x="349" y="181.7">2</text>
<text x="103.2" y="191.9">13</text>
<text x="104.4" y="186.8">5</text>
<text x="104.4" y="189.3">4</text>
<text x="110.3" y="187.9">P3</text>
<text x="110.3" y="190.4">P4</text>
<text x="118" y="187.9">Q7</text>
<text x="125.5" y="186.8">12</text>
<text x="125.5" y="191.9">3</text>
<text x="212.4" y="191.9">13</text>
<text x="213.6" y="186.8">5</text>
<text x="213.6" y="189.3">4</text>
<text x="219.5" y="187.9">P3</text>
<text x="219.5" y="190.4">P4</text>
<text x="227.2" y="187.9">Q7</text>
<text x="234.7" y="186.8">12</text>
<text x="234.7" y="191.9">3</text>
<text x="326.7" y="191.9">13</text>
<text x="327.9" y="186.8">5</text>
<text x="327.9" y="189.3">4</text>
<text x="333.8" y="187.9">P3</text>
<text x="333.8" y="190.4">P4</text>
<text x="341.5" y="187.9">Q7</text>
<text x="349" y="186.8">12</text>
<text x="349" y="191.9">3</text>
<text x="103.2" y="194.4">14</text>
<text x="103.2" y="196.9">15</text>
<text x="110.3" y="193">P5</text>
<text x="110.3" y="195.5">P6</text>
<text x="118" y="193">Q8</text>
<text x="212.4" y="194.4">14</text>
<text x="212.4" y="196.9">15</text>
<text x="219.5" y="193">P5</text>
<text x="219.5" y="195.5">P6</text>
<text x="227.2" y="193">Q8</text>
<text x="326.7" y="194.4">14</text>
<text x="326.7" y="196.9">15</text>
<text x="333.8" y="193">P5</text>
<text x="333.8" y="195.5">P6</text>
<text x="341.5" y="193">Q8</text>
<text x="104.4" y="199.5">1</text>
<text x="110.3" y="198">P7</text>
<text x="110.3" y="200.6">P8</text>
<text x="213.6" y="199.5">1</text>
<text x="219.5" y="198">P7</text>
<text x="219.5" y="200.6">P8</text>
<text x="327.9" y="199.5">1</text>
<text x="333.8" y="198">P7</text>
<text x="333.8" y="200.6">P8</text>
<text x="103.2" y="207.1">10</text>
<text x="103.4" y="204.6">11</text>
<text x="104.4" y="209.6">9</text>
<text x="110.3" y="208.2">CLK</text>
<text x="110.3" y="205.7">SI</text>
<text x="212.4" y="207.1">10</text>
<text x="212.6" y="204.6">11</text>
<text x="213.6" y="209.6">9</text>
<text x="219.5" y="208.2">CLK</text>
<text x="219.5" y="205.7">SI</text>
<text x="326.7" y="207.1">10</text>
<text x="326.9" y="204.6">11</text>
<text x="327.9" y="209.6">9</text>
<text x="333.8" y="208.2">CLK</text>
<text x="333.8" y="205.7">SI</text>
<text x="110.3" y="210.7">P/S</text>
<text x="219.5" y="210.7">P/S</text>
<text x="333.8" y="210.7">P/S</text>
</g>
<g font-size="1.8">
<text x="122.5" y="55.1" transform="rotate(-90 122.5 55.1)">VDD</text>
<text x="236.8" y="57.6" transform="rotate(-90 236.8 57.6)">VDD</text>
<text x="361.3" y="57.6" transform="rotate(-90 361.3 57.6)">VDD</text>
<text x="122.5" y="63.5" transform="rotate(-90 122.5 63.5)">VSS</text>
<text x="236.8" y="66" transform="rotate(-90 236.8 66)">VSS</text>
<text x="361.3" y="66" transform="rotate(-90 361.3 66)">VSS</text>
<text x="125.1" y="149" transform="rotate(-90 125.1 149)">VDD</text>
<text x="348.6" y="149" transform="rotate(-90 348.6 149)">VDD</text>
<text x="239.4" y="151.6" transform="rotate(-90 239.4 151.6)">VDD</text>
<text x="125.1" y="157.4" transform="rotate(-90 125.1 157.4)">VSS</text>
<text x="239.4" y="160" transform="rotate(-90 239.4 160)">VSS</text>
<text x="348.6" y="157.4" transform="rotate(-90 348.6 157.4)">VSS</text>
</g>
</svg>
